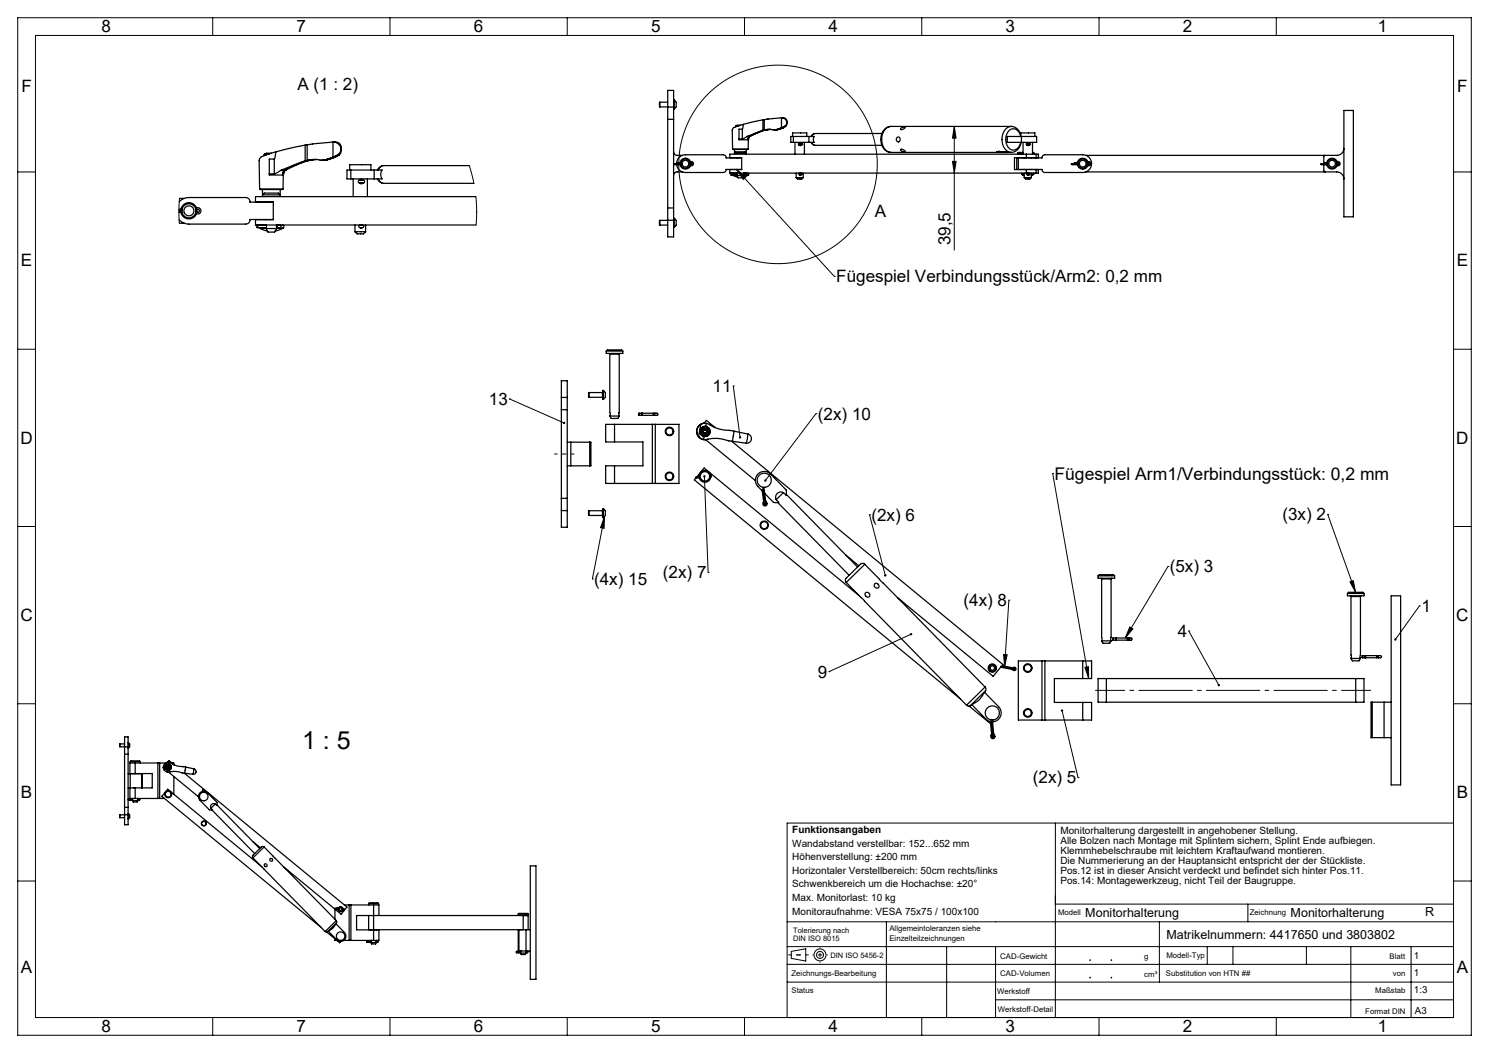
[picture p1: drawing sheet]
<svg xmlns="http://www.w3.org/2000/svg" width="420mm" height="297mm" viewBox="0 0 420 297" stroke-linecap="round" stroke-linejoin="round" font-family="sans-serif">
<g fill="none" stroke="#000" stroke-width=".35">
<path d="M186.1 28.8v1.4M186.1 28.8h2.2M186.1 30.2h3.9M188.3 33.7v25M188.3 33.7h1.7M190 30.2v-4.7h-1.7v8.2M190 30.2v3.5M190 33.7v25M190 28.2h.1M190 30.8h.1M190.1 28.2l.1 .1a1.65 1.65 0 0 1-.1 2.5M190.1 28.2v2.6"/>
<path d="M207.5 35.6h.5M207.5 35.6v.2M207.6 35.5l-.1 .1M207.6 35.5h.8M207.8 35.4l-.2 .1M207.9 35.3h.9M207.9 35.3h.1M208.5 39.2v.2h2.6M208.5 39.2h.9M209.4 36.4h-.9v2.8M209.4 36.4v2.8M209.7 35.1l-.3 1.3"/>
<path d="M209.7 35.1l-1.3 .3a1.97 1.97 0 0 0-1.9 1.3l.1 5.4M210.7 38.5l-1.3 .7M210.7 38.5h.6M211 39.2h.1M211 39v.2M211.1 39.4l-.1 2.7M211.1 39.2h.1M211.1 39.2v.2M211.1 38.7v.5M211.3 38.5l-.3 .7M211.6 38.5l-.5 .7M211.6 38.4v.1"/>
<path d="M215.2 36.7l-4.5 1.8M215.2 33.8l-5.5 1.3M215.2 33.8v2.9M215.2 36.7h.3M215.2 36.7h.1M215.3 36.7h.2M215.3 36.7h-.1M215.5 36.7l-4.2 1.8M215.5 36.7h.1M215.6 33.7v3M215.6 36.7h-.3M215.6 33.7l-.4 .1"/>
<path d="M215.6 36.7h.2M215.6 36.7h.1M215.8 36.7l-4.2 1.8M215.8 36.7h-.1M216.1 36.7h-.6M216.1 36.7h.1M216.3 36.5h.2M216.3 36.5l-.7 .2M216.5 36.5l-.7 .2M216.6 33.6h.1M216.6 33.6l-1 .1M216.7 36.5l-.6 .2"/>
<path d="M217.3 36.5h1.7M217.3 36.5h-1M217.4 36.5h-.9M218.4 36.6h.2M218.8 36.6h.1M219 36.5h.2M219.2 36.5l-.7 .1M219.4 36.5l-.6 .1M219.4 36.5h.1M220 36.2h.2M220 36.2l-1 .3M220.2 36.2l-1 .3"/>
<path d="M220.4 36.2h.1M220.4 36.2l-1 .3M220.4 33.2l-3.8 .4M220.4 33.2v2.8M220.4 36l-.4 .2M220.5 36h.2M220.5 36h-.1M220.5 33.2l.3 .1a1.54 1.54 0 0 1 1.1 1.1M220.5 33.2h.3a1.08 1.08 0 0 1 1.1 1.2M220.5 33.2h-.1M220.7 36l.5-.2-.3 .2M220.7 36l-.5 .2"/>
<path d="M220.8 36v.1M220.8 36.1l-.4 .1M220.9 36h.1M220.9 36l-.1 .1M220.9 36l-.5 .2M221.3 35.7l-.8 .3M221.3 35.7h.3M221.6 35.7l-.7 .3M221.9 34.8l-.6 .9M221.9 34.8h.1M221.9 34.4v.4M221.9 34.4h.1"/>
<path d="M222 34.4v.4M222 34.8l-.4 .9M222 34.2v.6M223.6 38.5v-1h4v1M223.8 38.5h-.7v1.7h.7M223.8 38.5v1.7M223.8 38.5h4.4M228.2 38.5h1.5a1.47 1.47 0 0 0 0 1.7h-1.5M228.2 38.5v1.7M229.6 37.7l-.8 .8M248.8 37.7h-18.8l-.6 .2-.5 .6M251.3 35.7a3.5 3.5 0 0 0-2.6 4.3 3 3 0 0 0 2.6 3h30.3"/>
<path d="M251.3 35.7h33.9M251.4 35.7a3.6 3.6 0 0 0-2.7 5.2l.3 .5a2.66 2.66 0 0 0 2.3 1.6M253.1 38.7a.62 .62 0 0 1 .8 .6 .62 .62 0 0 1-.8 .6l-.3-.5zM254.1 36.2a.94 .94 0 0 1 1.2-.2v.1a.92 .92 0 0 1-1.3 .3zM287.9 37.9a2.57 2.57 0 0 0-2.6-2.2 2.57 2.57 0 0 0-2.5 2.3 3.9 3.9 0 0 0 2.1 5h.3l-1.7-.1M288.1 38.5h4.3v1.7h-4.3M288.1 38.5h-4v1.7h4M288.1 38.5v1.7M291.9 38.5v-1h-4v1a2.01 2.01 0 0 0-1.3-2 2.01 2.01 0 0 0-2.2 .6 3.5 3.5 0 0 0 1.1 5.2 2.31 2.31 0 0 0 2.4-2.1M379.1 31.2h2.6v30h-2.6zM50.5 59.9h.8M50.5 59.5h.8"/>
<path d="M50.5 59h.8M50.6 56.9v-.1a3.8 3.8 0 0 1 2.7-1.1h16a1.25 1.25 0 0 1 1.2 1.3M50.6 56h1.3M51 59.9a2.3 2.3 0 0 0 2.1 1.9 2.3 2.3 0 0 0 2.3-1.5M55.2 58.8a.9 .9 0 0 1 1.2 0 .9 .9 0 0 1 0 1.3 .9 .9 0 0 1-1.2 0M55.2 58.8l.3 .3M55.3 59.6l.2 .2M55.4 58.6a2.3 2.3 0 0 0-2.3-1.4 2.3 2.3 0 0 0-2.1 1.8M55.5 59.1a.45 .45 0 0 1 .6 0 .45 .45 0 0 1 0 .7 .45 .45 0 0 1-.6 0M55.5 59.1l-.2 .2M55.5 59.8l-.3 .3M55.6 59.1v.7"/>
<path d="M70.5 57h6.6v5h-5v1.5h62.2M70.5 57h.1M73.2 53.3h6.6M73.2 53.3l.2 .2h6.3l.1-.2M74 53.5v2M74.5 54.5h4l.5 .5h-5zM74.5 43.6h.7M74.5 43.6v.3M74.7 43.4l-.2 .2M74.7 43.4h1.2M75 43.3l-.3 .1M75 57h.1"/>
<path d="M76 49v.4h3.9M76 49h1.4M76.5 43.2h-1.4M77.4 44.9h-1.4v4.1M77.4 44.9v4.1M77.8 42.8l-.4 2.1M77.8 42.8l-3.9 1.4a1.26 1.26 0 0 0-.8 1.2l.1 7.9M79 53.5v2M79.4 48l-2 1M79.4 48h.8M79.8 49h.1M79.8 48.7v.3"/>
<path d="M79.9 49.4l-.1 3.9M79.9 49h.1M80 49l-.1 .4M80 48.2l-.1 .8M80.2 48l-.4 .5v.5M80.3 47.9l-.1 .1M80.7 47.9l-.7 1.1M80.7 47.8v.1M86.1 45.3l-6.7 2.7M86.1 40.9l-8.3 1.9M86.1 40.9v4.4M86.1 45.3h.4"/>
<path d="M86.1 45.3h.1M86.2 45.3h.4M86.2 45.3h-.1M86.5 45.3l-6.2 2.6M86.6 45.3h-.1M86.6 40.8v4.4M86.6 45.2l-.4 .1M86.6 40.8l-.5 .1M86.6 45.2h.4M86.6 45.2h.1M87 45.2l-.4 .1M87.4 45.2l-2.8 .9-3.9 1.8"/>
<path d="M87.4 45.2h.1M87.7 45h.3M87.7 45l-1.1 .2M88 45l-1 .2M88.1 40.6h.1M88.1 40.6l-1.5 .2M88.4 45l-1 .2M89.2 45h-1.2M89.3 45l1.7 .2 .7-.2M89.3 45h-1.6M90.8 45.2h.3M91.4 45.2h.1"/>
<path d="M91.7 45h.3M92 45l-1 .2M92.3 45l-.9 .2M92.3 45h.1M92.4 45l-.9 .2M93.2 44.6h.3M93.2 44.6l-1.5 .4M93.5 44.6l-1.5 .4M93.8 44.6h.1M93.8 44.6l-1.5 .4M93.9 44.6l-1.5 .4M93.9 40.1l-5.8 .5"/>
<path d="M93.9 40.1v4.2M93.9 44.3l-.7 .3M94 44.2h.3M94 44.2l-.1 .1M94 40.1a2.3 2.3 0 0 1 2.2 1.7M94 40.1h.5a1.62 1.62 0 0 1 1.7 1.7M94 40.1h-.1M94.3 44.2l.8-.3-.5 .3M94.3 44.2l-.8 .4M94.4 44.2v.1M94.4 44.3l-.6 .3M94.6 44.2h.1"/>
<path d="M94.6 44.2l-.2 .1M94.7 44.2l-.8 .4M95.2 43.7l-1.2 .5M95.2 43.7h.5M95.7 43.7l-1 .5M96.1 42.4l-.3 .7-.6 .6M96.1 42.4h.1M96.2 41.9l-.1 .5M96.2 41.9h.1M96.2 41.8v.1M96.2 41.9v.5M96.2 42.4l-.1 .7-.4 .6"/>
<path d="M96.2 41.5v1M98.6 48v-1.5h6v1.5M98.9 48h-1v2.5h1M98.9 48v2.5M98.9 48h6.6M98.9 50.5h6.6M99.6 50.5v5M101.2 50.9l.7-.1a.52 .52 0 0 1 .8 .1 .52 .52 0 0 1-.3 .8h-.7a.49 .49 0 0 1-.5-.2 .49 .49 0 0 1 0-.6zM101.4 50.8l.5-.2 .5 .2M101.6 51.6l.5 .1M102.1 50.8h-.5M102.4 51.6l-.5 .2-.5-.2"/>
<path d="M103.6 50.5v5M105.5 48h2.3a2.21 2.21 0 0 0 0 2.5h-2.3M105.5 48v2.5M106.4 50.5l.6 .7 .7 .4M106.7 50.5a1.78 1.78 0 0 0 1.5 1.2h25.5M107.7 46.8l-.7 .5-.6 .7M132.4 46.7h-24.2a1.78 1.78 0 0 0-1.5 1.3M134.2 55.5h-62.1v1.5M188.3 58.7v8.1h1.7v-4.7M188.3 58.7h1.7M190 58.7v3.4M190 42.8a1 1 0 0 0 1 1h1.4"/>
<path d="M190.9 46.5a2.5 2.5 0 0 0 2.4 2.2h10.7a.83 .83 0 0 0 .8-.9M191.8 46.5a1.53 1.53 0 0 0 1.4 1.2 1.53 1.53 0 0 0 1.6-1M192 46.2l-1.9 .1 1.9 .2M192 45.9h-.8l-.3 .1 .3 .2M192.4 48.5h-1.4a1 1 0 0 0-1 1M194.6 45.7a.6 .6 0 0 1 .8 0 .6 .6 0 0 1 0 .9 .6 .6 0 0 1-.8 0M194.6 45.7l.2 .2M194.7 46.3l.1 .1M194.8 45.6a1.53 1.53 0 0 0-1.6-1 1.53 1.53 0 0 0-1.4 1.3M194.8 45.9a.3 .3 0 0 1 .4 0 .3 .3 0 0 1 0 .5 .3 .3 0 0 1-.4 0M194.8 45.9l-.1 .1M194.8 46.4l-.2 .2"/>
<path d="M194.8 45.9v.5M204.8 44.5a.83 .83 0 0 0-.8-.8h-10.7a2.5 2.5 0 0 0-2.5 2.5M204.8 44.5h4.4v3.3h-4.4M204.8 44.5h.1M204.8 47.8h.1M205.9 44.5v-1h87v1M205.9 47.8v1h87v-1M206.1 48.9l1.8-.1-.1 .6M206.1 49.3h1.8M206.1 48.9l.2 .2-.2 .2M206.1 48.9v.4M206.5 49.3l.1 .1"/>
<path d="M206.6 49.4l1.5 .6M206.6 49.4h1.2M206.6 42.1h4.4M206.8 48.8l-.2 .1M207.2 43.2l.3-.4h.8a2.73 2.73 0 0 1 2.2 .4zM207.2 42.2v1.3M207.8 47.8h.1M207.8 49.5h2M207.8 49.5l.4 .7h1.3l.3-.7M207.8 44.5h.1M207.8 48.8h.1M207.8 49.4v.1"/>
<path d="M207.8 49.4h.1M209.8 49v.2M209.8 48.8h.1M209.8 49.3h.3M209.8 49.4h1.3M209.8 48.9h.3M209.8 48.8v.7M210.1 48.9a.3 .3 0 0 1 .5 0 .3 .3 0 0 1-.3 .4h-.2M210.1 48.9v.4M210.5 42.2v1.3M210.9 48.8a.32 .32 0 0 1 .3 .3 .32 .32 0 0 1-.1 .3M211.1 49.4l-1.5 .6"/>
<path d="M223.8 40.2h4.4M224.2 40.2v3.3M224.6 50.1h2M224.6 50.1l.4 .4h1.2l.4-.4M224.6 48.8v1.3M225.3 40.4h.5a.38 .38 0 0 1 .5 0 .38 .38 0 0 1 0 .5 .38 .38 0 0 1-.5 .1l-.5-.1zM225.4 48.9a.47 .47 0 0 1 .5-.1 .47 .47 0 0 1 .3 .5 .46 .46 0 0 1-.6 .1 .46 .46 0 0 1-.2-.5zM225.4 40.4h.7M225.5 49.3l.2 .1M225.6 40.9l.3 .1M225.6 49.3l.1 .1M225.6 48.8l.2 .1"/>
<path d="M225.8 48.8v.1M225.8 49.3l-.1 .1M225.9 40.4h-.3M226.1 40.9h-.7M226.6 48.8v1.3M226.9 40.2v3.3M228.8 40.2l.8 .7M228.9 40.2l.5 .6 .6 .2h18.8M254 42.2a1.14 1.14 0 0 1 1.3 .6h-.1a1.08 1.08 0 0 1-1.2-.6zM281.1 42.9h.1M281.3 43h.1M281.3 43h.2"/>
<path d="M281.3 42.9v.1M281.4 43h.6M281.4 43h.3M281.4 43h.1M281.5 42.9l1.2 .1M281.5 42.9l.5 .1M281.5 43l-.4-.1 .3 .1M281.7 42.7l.5 .2zM281.8 42.7l.2 .1M282 42.8h.1M282 42.8v.1M282.1 42.9l.3 .1"/>
<path d="M282.1 42.9l.2 .1M282.2 42.9h.1M282.3 43h.6M282.3 42.9h.1M282.3 42.9v.1M282.4 43h.7M282.8 42.9h.1M282.9 42.9l.6 .1M282.9 43h.3M282.9 42.9v.1M283 43l-.3-.1 .5 .1M283 43h.3"/>
<path d="M283 42.9v.1M283.2 43h.3M283.3 43h.1M283.5 42.9l.1 .1M283.5 43h.1M283.5 42.9h-.2l.4 .1M283.5 43h.2M283.6 43h.4M283.6 42.9v.1M286.8 44.5v3.3M287.2 43.4l1.4 .1M287.2 43v.4"/>
<path d="M287.2 44.5v3.3M288 40.1a3.1 3.1 0 0 1-2.8 2.9M288.2 49.2h.7M288.2 49.2l.4 .3h.3M288.2 48.8v.4M288.6 43h-1.4M288.6 40.2v3.3M288.9 50.1h2M288.9 50.1l.4 .4h1.2l.4-.4M288.9 44.5h.1M288.9 47.8h.1M288.9 48.8v1.3"/>
<path d="M289.5 43.5v1M289.5 47.8v1M289.5 40.4h.5a.39 .39 0 0 1 .6 0 .39 .39 0 0 1 0 .5 .39 .39 0 0 1-.6 .1l-.5-.1zM289.8 48.9a.23 .23 0 0 0-.2 .2 .23 .23 0 0 0 .2 .2M289.8 48.9a.33 .33 0 0 1 .5 0 .33 .33 0 0 1 0 .4h-.5M289.9 49.3l.1 .1M289.9 48.9h.2M289.9 41h.3M289.9 40.4h.3M289.9 48.8v.1M290 48.8l.2 .1M290.1 49.3l-.1 .1"/>
<path d="M290.3 40.4h-.6M290.3 41h-.5M290.9 49.2h.7M290.9 44.5h.1M290.9 47.8h.1M290.9 48.8v1.3M291.2 43a.3 .3 0 0 1 .4 0 .3 .3 0 0 1 0 .4 .3 .3 0 0 1-.4 .1M291.2 40.2v3.3M291.6 49.2l-.4 .3h-.3M291.6 48.8v.4M292.2 43.5v1M292.2 47.8v1"/>
<path d="M293.9 44.5a.83 .83 0 0 1 .8-.8h10.7a2.5 2.5 0 0 1 2.5 2.5 2.5 2.5 0 0 1-2.5 2.5h-10.7a.83 .83 0 0 1-.8-.9M293.9 44.5h.1M293.9 47.8h.1M293.9 44.5h-7.7v3.3h7.7M303.9 46.5a1.53 1.53 0 0 0 1.4 1.2 1.53 1.53 0 0 0 1.5-1M304.1 46.2l-1.9 .1 1.9 .2M304.1 45.9h-.9l-.2 .1 .2 .2M306.3 48.5h70.8a2 2 0 0 1 2 2M306.7 45.7a.6 .6 0 0 1 .8 0 .6 .6 0 0 1 0 .9 .6 .6 0 0 1-.8 0M306.7 45.7l.2 .2M306.7 46.3l.2 .1M306.8 45.6a1.53 1.53 0 0 0-1.5-1 1.53 1.53 0 0 0-1.4 1.3"/>
<path d="M306.9 45.9a.3 .3 0 0 1 .4 0 .3 .3 0 0 1 0 .5 .3 .3 0 0 1-.4 0M306.9 45.9l-.2 .1M306.9 46.4l-.2 .2M306.9 45.9v.5M373.4 46.5v1.7l.3 .3M373.4 46v.2M373.7 43.8l-.3 .3v1.9M374.2 46.5a1.53 1.53 0 0 0 1.4 1.2 1.53 1.53 0 0 0 1.6-1M374.4 46.2l-1.9 .1 1.9 .2M374.4 45.9h-.8l-.3 .1 .3 .2M377 45.7a.6 .6 0 0 1 .8 0 .6 .6 0 0 1 0 .9 .6 .6 0 0 1-.8 0M377 45.7l.2 .2"/>
<path d="M377.1 46.3l.1 .1M377.2 45.6a1.53 1.53 0 0 0-1.6-1 1.53 1.53 0 0 0-1.4 1.3M377.2 45.9a.3 .3 0 0 1 .4 0 .3 .3 0 0 1 0 .5 .3 .3 0 0 1-.4 0M377.2 45.9l-.1 .1M377.2 46.4l-.2 .2M377.2 45.9v.5M379.1 41.8a2 2 0 0 1-2 2h-70.8M50.6 63h1.3M72.5 64.2h2.6M72.5 63.6l.2 .2-.2 .4M72.5 63.6v.6M73.1 64.2l.1 .1"/>
<path d="M73.2 64.3l2.2 .9M73.2 64.3h1.8M73.5 63.5h-.3M75 61.9l-.1 .1M75 64.5h3M75 64.5l.6 1h1.9l.5-1M75 61.9v.1M75 63.5h.1M75 64.3v.2M75.1 63.4l-.1 .9M75.1 63.5l-2.6 .1M77.1 61.9h-6.6a1.25 1.25 0 0 1-1.2 1.3h-16a3.7 3.7 0 0 1-2.8-1.2"/>
<path d="M78 63.7v.3M78 63.5h.1M78 64.2h.4M78 64.3h1.9M78 63.5h.4M78 63.5v.8M78 64.3v.2M78.4 63.5h.2a.41 .41 0 0 1 .7 .4 .41 .41 0 0 1-.7 .3h-.2M78.4 63.5l-.2 .4 .2 .3M79.6 63.5a.48 .48 0 0 1 .5 .3 .48 .48 0 0 1-.2 .5M79.9 64.3l-2.3 .9M100.1 65.4h3"/>
<path d="M100.1 65.4l.6 .6h1.8l.6-.6M100.1 63.5v1.9M101.3 63.6l.6-.1a.45 .45 0 0 1 .6 .1 .45 .45 0 0 1 0 .6 .45 .45 0 0 1-.6 0h-.2a.38 .38 0 0 1-.4-.1 .38 .38 0 0 1 0-.5zM101.6 64.2l.2 .1M101.7 63.5h.3M101.9 63.5h.1M102 64.2l-.2 .1M103.1 63.5v1.9M186.1 62.2v1.3M186.1 63.5h2.2M190 61.6h.1M190 64.1h.1"/>
<path d="M190 62.1l-3.9 .1M190.1 61.6h.1a1.66 1.66 0 0 1-.1 2.5M190.1 61.6v2.5M171 99h4.7M171 99v.7h4.7v-.7M171 99l.3-.3h1.9a2.94 2.94 0 0 1 2.5 .3M171.8 99.7l.2 .2M172 99.9v17.5M172 99.9h2.7M174.7 99.9v16.5M174.9 99.7l-.2 .2M158.3 112.1v-4.7h1.7v4.7"/>
<path d="M158.3 112.1v3.5M158.3 115.6v25M158.3 112.1h1.7M158.3 115.6h1.7M160 112.1v3.5M160 115.6v25M166.1 110.7v1.4M166.1 110.7h3.8M166.1 112.1h3.8M169.9 112.1h.1M169.9 110.7v1.4M170 110.7h-.1"/>
<path d="M170.1 110.1l.1 .1a1.65 1.65 0 0 1-.1 2.5M170.1 110.1v2.6M172 117.4h2.7M172 117.4l.4 .6h1.9l.4-.6M173.3 119.7h-2.5v5h2.5M173.3 119.7v5M173.3 119.7h10.7M174.6 116.5l.1-.1v1M180.3 116.6h-.2v.5l.2 .1M180.3 116.6h4M180.3 117.2h4M180.3 116.6v.6"/>
<path d="M180.9 116.6l.3 .2-.3 .3M180.9 117.1l.3 .1M180.9 116.6v.5M181.2 116.6h-.3M184 119.7h.8M184 119.7v16.7M184.3 116.6h.5M184.3 117.2h.5M184.3 116.6v.6M184.8 116.6h.2a.37 .37 0 0 1 .6 .3 .37 .37 0 0 1-.6 .3h-.2M184.8 116.6l-.2 .3 .2 .3M184.8 119.7h6.7v16.7h-6.7"/>
<path d="M184.8 119.7v16.7M197.6 119.7a2.34 2.34 0 0 0-.5 3.5M197.6 119.7l-.5 3.5M198.6 119.4l.6-.8 2.5 2M198.6 119.3a2.37 2.37 0 0 0-2.1 2.6M199.2 119.4l.6 .2a10.5 10.5 0 0 0 6.3 1.8l4.8 1M199.2 119.4h-.8l-.8 .3M199.2 119.4l-.1 .9M160 131.4h1M160 124.7h1M161 124.7v6.7M161 131.4h5.3"/>
<path d="M161 124.7h5.3M166.3 124.7h.4v6.7h-.4M166.3 124.7v6.7M173.3 131.4h-2.5v5h2.5M173.3 124.7h8v6.7h-8M173.3 131.4v5M173.3 136.4h10.7M184 136.4h.8M196.3 134.8l-.4 .6 74.9 61.7M196.5 121.9a2.37 2.37 0 0 0 2.6 2.1M196.5 134.6l2.1-2.6 43.7 36M196.5 121.9l.1 .1"/>
<path d="M196.6 121.8l-.1 .1M197.1 123.2l.6 .5 .7 .3M197.2 134.3l-.3 .1 .3 .1-.9 .1-.2 .1 .2 .1M197.2 134.7l-.9 .1M197.9 121.8a.93 .93 0 0 0 .8 .8 .93 .93 0 0 0 1-.5M198 121.3a.93 .93 0 0 1 1-.5 .93 .93 0 0 1 .8 .8M198.4 121.9l.1 .3 .6 .1 .1-.3M198.4 124h.7a10.5 10.5 0 0 1 6.5 .3l4.9 .7M198.5 121.4l.2-.3 .6 .1-.1 .3M198.5 121.4l-.3 .2 .2 .3M198.5 121.4l-.5-.1-.1 .5 .5 .1M198.6 123.1l-.2 .9"/>
<path d="M199 124l14.1 11.6M199.1 120.3a1.46 1.46 0 0 1 1.2 1.6 1.46 1.46 0 0 1-1.7 1.2M199.1 120.3a1.46 1.46 0 0 0-1.7 1.1 1.46 1.46 0 0 0 1.2 1.7M199.2 122l.5 .1M199.2 121.5l.3 .3-.3 .2M199.2 121.5l.6 .1M199.8 121.6l-.1 .5M200.4 133.8a.47 .47 0 0 1 .1 .8M206.4 124.5l76.5 62.9-2.8 3.4-27-22.3M207.1 121.6l-.5 2.9M210.9 122.4a1.32 1.32 0 0 1 1 1.5 1.32 1.32 0 0 1-1.4 1.1M210.9 122.4l-.4 2.6"/>
<path d="M215 138.4a3.7 3.7 0 0 1-1.9-3.2 2.5 2.5 0 0 1 1.7-2.1 2.5 2.5 0 0 1 2.6 .6l4.3 4.5v1.5l-.7-.8M215.2 137.5l.5 3.9M215.3 138.3l-.2-.2-.1 .2 .4 3.1M215.3 138.8h.1M215.5 137.5l.5 3.8M215.7 139.2l2.5 2.5h1.5l-.8-.7M221 138.9l-2.1 2.1M221 138.9a1.51 1.51 0 0 0-1.8 .3 1.51 1.51 0 0 0-.3 1.8M221.8 139.4l20.1 20.5M158.3 144v4.7h1.7v-4.7M158.3 140.6v3.4M158.3 144h1.7"/>
<path d="M158.3 140.6h1.7M160 140.6v3.4M166.1 144.1v1.3M166.1 144.1h3.8M166.1 145.4h3.8M169.9 145.4l.1 .1M169.9 144.1v1.3M170 144l-.1 .1M170.1 143.5h.1a1.66 1.66 0 0 1-.1 2.5M170.1 143.5v2.5M215.3 141.8l.2 .1M215.4 141.6l-.1 .2"/>
<path d="M215.4 141.6h.1M215.4 141.4l-.1 .4M215.7 141.4l-.2 .5M215.7 141.4h-.3M215.7 141.4l.3 .5M216 141.9a.3 .3 0 0 1 0 .4 .3 .3 0 0 1-.4 .1 .3 .3 0 0 1-.1-.5M216 141.3l.2 .3M216 141.3l-.3 .1M216 141.9l-.2 .2-.3-.1M216 141.5h.1M216.1 141.5l.1 .1M216.1 142.2l-.5 .1"/>
<path d="M216.2 141.6a.6 .6 0 0 1 .1 .9 .6 .6 0 0 1-.9 .1 .6 .6 0 0 1-.1-.8M216.2 141.6l-.2 .3M219.4 141.7l20.1 20.6M238.6 156.6l3.6 3M243.9 159.2a1.25 1.25 0 0 0-1.9 .6l-3.2 3.2a.88 .88 0 0 0-.1 1.3M243.9 159.2l34 34.6M243.9 159.2l-5.2 5.1M238.7 164.3l33.9 34.6M244.1 167.2a.71 .71 0 0 1 1.2 .2 .71 .71 0 0 1-.6 1l-.7-.6zM246.7 164.7a.71 .71 0 0 1 1.1 .1 .71 .71 0 0 1-.4 1.1l-.7-.3zM309.7 162.4h4.7M309.7 162.4v.7h4.7v-.7"/>
<path d="M309.7 162.4l.4-.3h1.8a2.94 2.94 0 0 1 2.5 .3M310.5 163.1l.2 .2M310.7 163.3v17.5M310.7 163.3h2.7M313.4 163.3v17.5M313.6 163.1l-.2 .2M314.1 180h-.3v.5l.3 .1M314.1 180h3.9M314.1 180v.6M314.7 180l.2 .2-.2 .3M314.7 180v.5M314.9 180h-.2"/>
<path d="M318 180h.5M318 180v.6M318.5 180h.3a.37 .37 0 0 1 .5 .3 .37 .37 0 0 1-.5 .3h-.3M318.5 180l-.2 .3 .2 .3M380.1 167.4h4.6M380.1 167.4v.7h4.6v-.7M380.1 167.4l.3-.3h1.9a2.94 2.94 0 0 1 2.4 .3M380.9 168.1l.2 .2M381.1 168.3v17.4M381.1 168.3h2.6M383.7 168.3v17.4M383.9 168.1l-.2 .2"/>
<path d="M392.4 168.1h2.7v53.3h-2.7zM272.6 198.9l.5 .3 .6-.1M273.4 199.2l6 4.9M274.1 198.8l-.4 .3M277.7 195.3l-.2 .3a6.4 6.4 0 0 1-3.4 3.2l4 4 1 .6 .6 .2M277.7 195.3l4 4a2.53 2.53 0 0 1 .5 2.7 2.53 2.53 0 0 1-2.2 1.6M277.9 193.8l.2 .5-.1 .5M277.9 193.8l-5.3 5.1M278 194.8l-4.3 4.3M278 194.8l-.3 .5M282.3 188.2l3.2 .6M282.4 188l3.1 .6"/>
<path d="M283.1 188.1l-.2-.1 .2-.1 2.5 .4M285.5 188.8l.3 .2M285.5 188.6l.4 .2M285.5 188.6v.2M285.6 188.3l-.1 .3M285.9 188.3h-.3M285.9 188.3a.47 .47 0 0 1 .6 .1 .47 .47 0 0 1-.1 .7 .47 .47 0 0 1-.6-.1M285.9 188.3l.1 .2M285.9 188.8l-.1 .2M286 188.5l-.5 .1M286 188.5a.23 .23 0 0 1 .3 0 .23 .23 0 0 1 0 .4 .23 .23 0 0 1-.4-.1M293.9 186.4h.8"/>
<path d="M293.9 186.4v16.7M293.9 186.4h-6.7v16.7h6.7M294.7 186.4v16.7M294.7 186.4h10.7M305.4 198.1h2.5v5h-2.5M305.4 186.4h2.5v5h-2.5M305.4 186.4v5M305.4 198.1v5M305.4 191.4h-8v6.7h8M310.7 180.8h2.7M310.7 180.8l.4 .6h1.9l.4-.6M312.1 191.4h-2.4v6.7h2.4"/>
<path d="M312.1 191.4h70.3M312.1 191.4v6.7M312.1 198.1h70.3M314.1 180.6h3.9M314.7 180.5l.2 .1M318 180.6h.5M381.1 185.7h2.6M381.1 185.7l.4 .7h1.9l.3-.7M381.2 185.2l-.1 .4M382.4 191.4h2.3v6.7h-2.3M382.4 191.4v6.7M383.7 185.6v.1"/>
<path d="M384.4 184.9l-.2 .1v.5h.2M384.4 184.9h3.9M384.4 185.5h3.9M384.4 184.9v.6M385 185.5h.2M385 185l.2 .2-.2 .3M385 185v.5M385.2 184.9l-.2 .1M387.1 198.1h-.4v10h.4M387.1 198.1h3.3M387.1 198.1v10M388.3 184.9h.6"/>
<path d="M388.3 185.5h.6M388.3 184.9v.6M388.9 184.9h.2a.37 .37 0 0 1 .6 .3 .37 .37 0 0 1-.6 .3h-.2M388.9 184.9l-.2 .3 .2 .3M390.4 198.1h2M390.4 198.1v10M33.8 209.8v.8M33.8 209.8h1.3M33.8 210.6l2.3 .1M35.1 212.7v15M35.1 212.7h1M36.1 210.7v-2.9h-1v4.9"/>
<path d="M36.1 210.7v2M36.1 212.7v15M36.1 218.2h.6M36.1 209.5h.1M36.1 211h.1M36.2 209.5a.98 .98 0 0 1 0 1.5M36.2 209.5v1.5M36.7 214.8l.2-.2h2.4l.2 .2M36.7 214.8h2.8M36.7 214.8v.4M36.7 218.2v4M36.7 218.2h3.2"/>
<path d="M37.3 218.2h.1M38.1 215.2h-1.5v3h1.5M38.1 218.2h4.8v4h-4.8M38.1 215.2v3M38.1 215.2h6.4M38.9 218.2h.1M39.5 214.8v.4M39.9 218.2h.2v4M39.9 218.2v4M44.5 215.2h.5M44.5 215.2v10M45 215.2h1.7"/>
<path d="M45 215.2v10M46 216.5l.1 .1M46.1 216.5h-.1M46.4 217.3l.8 .5M46.7 215.2l-.6 1 .3 1.1M46.7 215.2l-.3 2.1M46.9 216.5a.56 .56 0 0 0 .4 .5 .56 .56 0 0 0 .6-.4M46.9 216.5h.3M46.9 216.2h.1M46.9 216.2v.3M46.9 216.2a.56 .56 0 0 1 .6-.3 .56 .56 0 0 1 .5 .5M46.9 216.2h.3"/>
<path d="M47.2 216.5v.2l.4 .1v-.2M47.2 217.8l.7-.1a6.3 6.3 0 0 1 3.6 .3l2.9 .4M47.2 216.2l-.1 .1 .1 .2M47.2 216.2h.1M47.3 216.2v-.2l.4 .3M47.3 215l.4-.5 1.5 1.3M47.3 217.3l-.1 .5M47.3 215l-.6 .2M47.5 217.8l8.5 6.9M47.6 215.5a.87 .87 0 0 1 .7 1.1 .87 .87 0 0 1-1 .7M47.6 215.5a.87 .87 0 0 0-1 .8 .87 .87 0 0 0 .7 1M47.6 216.6h.3"/>
<path d="M47.7 215l.6 .3a6.3 6.3 0 0 0 3.5 .9l2.9 .6M47.7 215l-1 .2M47.7 215l-.1 .5M47.7 216.3l.1 .2-.2 .1M47.7 216.3l.3 .1M47.7 216.3h.1M47.9 216.6h.1M48 216.4h.1M48 216.4v.2M48.5 215.2h.5v.5M49 219v5M52 218.1l45.9 37.7-1.7 2.1-16.2-13.4"/>
<path d="M52.4 216.4l-.3 1.7M54.7 216.8a.79 .79 0 0 1 .6 .9 .79 .79 0 0 1-.9 .7M54.7 216.8l-.3 1.6M279.6 207.4l.2 .2M279.6 203.1l.4 3.9M279.7 207.2l-.1 .2M279.7 207.2h.1M279.7 207l-.1 .4M279.7 204l-.2-.3-.1 .2 .3 3.1M279.9 203.1l.4 3.9M280 207l-.2 .6M280 207h-.3"/>
<path d="M280 207l.3 .5M280.3 207.5a.3 .3 0 0 1 0 .4 .3 .3 0 0 1-.4 .1 .3 .3 0 0 1-.1-.4M280.3 207.5l-.3 .3-.2-.2M280.3 207l.1 .3M280.3 207h-.3M280.3 207.9h-.5M280.3 207.2h.1M280.4 207.2v.1M280.4 207.2h-.1M280.4 207.3a.6 .6 0 0 1 .1 .8 .6 .6 0 0 1-.8 .1 .6 .6 0 0 1-.1-.8M280.4 207.3l-.1 .2M293.9 203.1h.8"/>
<path d="M294.7 203.1h10.7M387.1 208.1h3.3M390.4 208.1h2M33.8 229.8v.8M33.8 230.6h1.3M35.1 227.7v4.9h1v-2.8M35.1 227.7h1M36.1 227.7v2.1M36.1 222.2h.6M36.1 229.5h.1M36.1 231h.1M36.1 229.8h-2.3"/>
<path d="M36.2 229.5a.98 .98 0 0 1 0 1.5M36.2 229.5v1.5M36.3 225.3v.4M36.3 225.3h1.1M36.3 225.7h1.1M36.6 222.2v3h1.5M36.7 225.4v.3M36.7 225.7h.1M36.7 222.2h1.4M36.8 225.3l-.1 .1M37.3 225.8h1.6M37.3 225.8a1.2 1.2 0 0 0 1.4 .4l.2-.4"/>
<path d="M37.3 225.2v.6M37.3 225.2h.1M38.1 222.2v3M38.1 225.2h6.4M38.9 225.7h.1M38.9 225.2h.1M39 225.3a.28 .28 0 0 1 .4 0 .28 .28 0 0 1 0 .4 .28 .28 0 0 1-.4 0M39 225.3v.4M39 225.3l-.1-.1v.6M44.5 225.2h.5M45 225.2h1.4M57.5 223.2l-.2-.5v.5"/>
<path d="M59.8 228.4l12 12.4M60.7 226.8l-1.2 1.2M60.7 226.8a.91 .91 0 0 0-1 .1 .91 .91 0 0 0-.2 1.1M60.7 226.8l.5 .4v-.9l-2.7-2.7a1.5 1.5 0 0 0-2.1 0 1.5 1.5 0 0 0 0 2.1l2.6 2.7h.9l-.4-.4M61.2 227l12.1 12.4M71.3 237.4l2.2 1.7M74.5 238.9l-.3-.2a8.2 8.2 0 0 0-2.8 2.5l-.2 .4 .2 .4M74.5 238.9l20.4 20.8M74.5 238.9l-3.1 3.1M71.4 242l20.3 20.7M73.5 244.2l-26.2-21.6-1.7 2 45 37M94.5 256.4v2.9"/>
<path d="M94.9 259.7v.6M94.9 259.7l-3.2 3M95.4 256.5a.7 .7 0 0 0 .5 .6 .7 .7 0 0 0 .8-.3M95.4 256.2a.7 .7 0 0 1 .8-.4 .7 .7 0 0 1 .6 .5M95.5 256.3l-1-.1 1 .3M95.5 256.2l-.4 .1M96.6 256.7l.1 .1M96.7 256.6l.1 .1M96.7 256.4a.28 .28 0 0 1 .4 0 .28 .28 0 0 1-.1 .4 .28 .28 0 0 1-.3 0M96.7 256.4h.1M96.7 256.4l.1 .1M96.8 256.7l-.1 .1"/>
<path d="M96.8 256.5l-.1 .2M96.8 256.5l.2 .1-.2 .1M96.8 256.5h-.1M97.1 255.2h1.4M98.5 255.2h.5M98.5 255.2v10M99 255.2v10M99 255.2h6.4M104 254.8h2.8M104 254.8l.2-.2h2.4l.2 .2M104 258.2v4l2.9 .1v2.9h-1.5M104 254.8v.4"/>
<path d="M105.4 255.2h1.5v3M105.4 255.2v10M106.8 254.8v.4M146.2 257.8h2.8M146.2 257.8l.2-.2h2.4l.2 .2M146.2 257.8v.4M147.6 258.2h1.4zM147.6 258.2h-47v4.1l47.8-.1M147.6 258.2v4M149 257.8v4.4M149.6 244.2h1.6v32h-1.6zM91.7 262.7l.6 .1"/>
<path d="M92.2 262.9l3.6 3 .3-.4M92.6 262.7l-.3 .1M94.5 264.8v.4h.5M94.8 260.6l-.9 1.2-1.3 .9M94.8 260.6l2.3 2.4a1.5 1.5 0 0 1 0 2.1 1.5 1.5 0 0 1-2.1 0l-2.4-2.4M94.9 260.3l-2.6 2.5M94.9 260.3l-.1 .3M97 265.2h1.5M98.5 265.2h.5M99 265.2h6.4M103.6 265.4v.3M103.6 265.4h1"/>
<path d="M103.6 265.7h1M103.9 265.7h.2M103.9 265.4v.3M104.1 265.4h-.2M104.6 265.2h.1M104.6 265.8h1.6M104.6 265.8a1.2 1.2 0 0 0 1.3 .4l.3-.4M104.6 262.2v.1M104.6 265.2v.6M106.1 265.4h.2M106.1 265.7h.2M106.2 265.2h.1"/>
<path d="M106.2 265.2v.6M106.2 262.2v.1M106.3 265.4a.28 .28 0 0 1 .4-.1 .28 .28 0 0 1 0 .4 .28 .28 0 0 1-.4 0M106.3 265.4v.3M145.8 268.3v.4M145.8 268.3h1M145.8 268.7h1M146.1 268.7h.2M146.1 268.4v.3M146.2 262.2v6h.2M146.3 268.3l-.2 .1M146.4 262.2v6"/>
<path d="M146.4 268.2h2M146.8 268.2h.1M146.8 268.8h1.6M146.8 268.8a1.2 1.2 0 0 0 1.3 .4l.3-.4M146.8 268.2v.6M148.3 268.3h.2M148.3 268.7h.2M148.4 268.2h.1M148.4 268.2v.6M148.4 268.2h1.2M148.4 262.2h1.2M148.4 262.2v6"/>
<path d="M148.5 268.3a.28 .28 0 0 1 .4 0 .28 .28 0 0 1 0 .4 .28 .28 0 0 1-.4 0M148.5 268.3v.4"/>
<circle cx="53.3" cy="59.5" r="2"/>
<circle cx="53.3" cy="59.5" r="1.42"/>
<circle cx="193.3" cy="46.2" r=".95"/>
<circle cx="193.3" cy="46.2" r="1.33"/>
<circle cx="305.4" cy="46.2" r=".95"/>
<circle cx="305.4" cy="46.2" r="1.33"/>
<circle cx="375.7" cy="46.2" r=".95"/>
<circle cx="375.7" cy="46.2" r="1.33"/>
<circle cx="188.8" cy="134.4" r="1"/>
<circle cx="188.8" cy="121.7" r="1"/>
<circle cx="188.8" cy="134.4" r="1.2"/>
<circle cx="188.8" cy="121.7" r="1.2"/>
<circle cx="198.8" cy="121.7" r="1.33"/>
<circle cx="198.8" cy="121.7" r="1.24"/>
<circle cx="198.8" cy="134.4" r="1.67"/>
<circle cx="198.8" cy="121.7" r="1.43"/>
<circle cx="198.8" cy="134.4" r="1.33"/>
<circle cx="215.6" cy="135.5" r="2"/>
<circle cx="215.6" cy="148.1" r="1"/>
<circle cx="215.6" cy="148.1" r="1.17"/>
<circle cx="279.9" cy="188.4" r="1"/>
<circle cx="279.9" cy="188.4" r=".61"/>
<circle cx="279.9" cy="188.4" r="1.17"/>
<circle cx="289.9" cy="188.4" r="1"/>
<circle cx="289.9" cy="188.4" r="1.2"/>
<circle cx="47.4" cy="216.4" r=".86"/>
<circle cx="47.4" cy="216.4" r=".8"/>
<circle cx="47.4" cy="216.4" r=".75"/>
<circle cx="279.9" cy="201.1" r="2"/>
<circle cx="289.9" cy="201.1" r="1.2"/>
<circle cx="289.9" cy="201.1" r="1"/>
<circle cx="47.4" cy="224" r=".8"/>
<circle cx="47.4" cy="224" r="1"/>
<circle cx="57.5" cy="224.7" r="1.2"/>
<circle cx="57.5" cy="232.3" r=".6"/>
<circle cx="57.5" cy="232.3" r=".7"/>
<circle cx="75" cy="244" r=".41"/>
<circle cx="76.5" cy="242.5" r=".41"/>
<circle cx="96.1" cy="256.4" r=".37"/>
<circle cx="96.1" cy="256.4" r=".6"/>
<circle cx="96.1" cy="264" r="1.2"/>
</g>
<g fill="none" stroke="#000" stroke-width=".28">
<path d="M5 5h410v287h-410zM10 10h400v277h-400zM60 5v5M110 5v5M160 5v5M210 5v5M260 5v5M310 5v5M360 5v5M269.2 35.7l.5 3.3h-1zM269.2 35.7v34.9M5 48.5h5"/>
<path d="M50.6 56l-.1 3.5 .1 3.5M132.4 46.7l1.3 5M134.2 55.5l.3 4.1-.2 3.9M207.8 47.8l27.5 30.2M207.8 47.8l2.6 2.1-.8 .7zM268.7 45.5h1l-.5 3.3zM410 48.5h5M235.3 78h.1M5 98.5h5M410 98.5h5M143.7 112.5h.1M143.7 112.5l15.4 6.8"/>
<path d="M206.8 108.9h.1M206.8 108.9l2 14.5M230.1 116.7h.1M230.1 116.7l-14.2 18.8M198.7 134.4l1 27.1M296.9 133.5h.1M296.9 133.5l10.2 57.9M5 148.5h5M170.5 145.7l-.1 3.3-1-.2zM170.5 145.7l-3.4 17.6M245.3 145.2h.1M245.3 145.2l4.4 17.1"/>
<path d="M329.4 159.8h.1M329.4 159.8l-12 20.2M374.5 145.1h.1M374.5 145.1l7.9 22M410 148.5h5M167.1 163.3h.1M199.7 161.5h.1M257 178.9l-23.2 10.5M284.6 169.3h.1M284.6 169.3l-1.2 18.6M318.7 176.9l.8 .5-2.1 2.6zM335.3 178h.1"/>
<path d="M335.3 178l8.5 15.2M380.8 164.1l.9-.3 .7 3.3zM400.4 170.9h.1M400.4 170.9l-6.8 9.5M5 198.5h5M233.8 189.4h.1M283.1 184.6l1 .1-.7 3.2zM306 188.2l1-.2 .1 3.4zM410 198.5h5M299.6 200.4l4.5 18.9M304.1 219.3h.1M297.7 232.1v54.9"/>
<path d="M410 232.1h-188v54.9M5 248.5h5M222 260h188M250 260v27M297.7 255h112.3M327 260v17M352 255v5M410 248.5h5M222 272h188M222 277h188M222 267h188M223.2 268.3l4.1-.7v3.5l-4.1-.8z"/>
<path d="M267 267v20M280.8 267v20M340.5 267v5M347.8 267v5M368.5 267v5M381 267v20M398 267v20M60 287v5M110 287v5M160 287v5M210 287v5M260 287v5"/>
<path d="M280.8 282h129.2M310 287v5M360 287v5"/>
<circle cx="219.5" cy="46.4" r="28"/>
<circle cx="231.3" cy="269.3" r=".98"/>
<circle cx="231.3" cy="269.3" r="1.69"/>
<circle cx="307.5" cy="275.7" r=".1"/>
<circle cx="307.5" cy="270.8" r=".1"/>
<circle cx="313.5" cy="275.7" r=".1"/>
<circle cx="313.5" cy="270.8" r=".1"/>
</g>
<path d="M308.9 194.7h77.8" fill="none" stroke="#000" stroke-width=".28" stroke-dasharray="15.2 1.3 1.3 1.3" stroke-dashoffset="6.8" stroke-linecap="butt"/>
<path d="M156.3 128.1h5.7M222.3 269.3h5.8" fill="none" stroke="#000" stroke-width=".28" stroke-dasharray="15.2 1.3 1.3 1.3" stroke-dashoffset="14.3" stroke-linecap="butt"/>
<path d="M223.2 269.3h4.1" fill="none" stroke="#000" stroke-width=".28" stroke-dasharray="15.2 1.3 1.3 1.3" stroke-dashoffset="15.1" stroke-linecap="butt"/>
<path d="M229.2 269.3h4.3M231.3 267.2v4.3" fill="none" stroke="#000" stroke-width=".28" stroke-dasharray="15.2 1.3 1.3 1.3" stroke-dashoffset="15" stroke-linecap="butt"/>
<g fill="#000">
<path d="M306 188.2l1-.2 .1 3.4z"/>
<path d="M269.2 35.7l.5 3.3h-1zM268.7 45.5h1l-.5 3.3z"/>
<path d="M393.4 180.1v.5l.2-.2-.2 .2a.34 .34 0 0 0 .4 0 .34 .34 0 0 0 0-.5 .34 .34 0 0 0-.4 0zM380.8 164.1l.9-.3 .7 3.3zM318.7 176.9l.8 .5-2.1 2.6zM343.5 193l.1 .5h.4l-.2-.3 .2 .3v-.5zM299.3 200.2a.34 .34 0 0 0 .1 .5 .34 .34 0 0 0 .5-.2 .34 .34 0 0 0-.4-.4l.1 .3-.1-.3zM249.5 162.1v.4l.3 .1-.1-.3 .1 .3 .1-.1 .1-.4zM198.4 134.1a.34 .34 0 0 0 .1 .5 .34 .34 0 0 0 .5-.2 .34 .34 0 0 0-.3-.4v.4v-.4zM283.1 184.6l1 .1-.7 3.2zM256.7 178.7a.34 .34 0 0 0 .2 .5 .34 .34 0 0 0 .4-.5l-.3 .2 .3-.2-.3-.2zM215.7 135.3v.5l.2-.3-.2 .3a.34 .34 0 0 0 .4 0 .34 .34 0 0 0 0-.5 .34 .34 0 0 0-.4 0zM208.5 123.1l.1 .5 .2 .1v-.3v.3l.2-.1v-.5zM158.9 119.1l-.1 .4 .5 .1 .1-.2-.3-.1 .3 .1v-.3zM170.5 145.7l-.1 3.3-1-.2zM207.8 47.8l2.6 2.1-.8 .7z"/>
</g>
<text font-size="7.1" x="85.2" y="211.2">1 : 5</text>
<text font-size="4.9" x="297.5" y="135.4">Fügespiel Arm1/Verbindungsstück: 0,2 mm</text>
<g font-size="4.8">
<text x="28.7" y="9.1">8</text>
<text x="83.7" y="9.1">7</text>
<text x="133.7" y="9.1">6</text>
<text x="183.7" y="9.1">5</text>
<text x="233.7" y="9.1">4</text>
<text x="283.6" y="9.1">3</text>
<text x="333.6" y="9.1">2</text>
<text x="388.6" y="9.1">1</text>
<text x="6" y="25.9">F</text>
<text x="83.9" y="25.3">A (1 : 2)</text>
<text x="411" y="25.9">F</text>
<text x="246.8" y="61.2">A</text>
<text x="268.1" y="69.2" transform="rotate(-90 268.1 69.2)">39,5</text>
<text x="5.9" y="75.1">E</text>
<text x="410.9" y="75.1">E</text>
<text x="235.9" y="79.6">Fügespiel Verbindungsstück/Arm2: 0,2 mm</text>
<text x="201" y="110.5">11</text>
<text x="137.9" y="114.2">13</text>
<text x="230.7" y="118.4">(2x) 10</text>
<text x="5.8" y="125.1">D</text>
<text x="410.8" y="125.1">D</text>
<text x="245.8" y="146.8">(2x) 6</text>
<text x="361.7" y="146.8">(3x) 2</text>
<text x="329.9" y="161.4">(5x) 3</text>
<text x="167.6" y="164.9">(4x) 15</text>
<text x="187" y="163.1">(2x) 7</text>
<text x="271.8" y="171">(4x) 8</text>
<text x="401" y="172.5">1</text>
<text x="5.8" y="175.1">C</text>
<text x="332.2" y="179.6">4</text>
<text x="410.8" y="175.1">C</text>
<text x="230.7" y="191.1">9</text>
<text x="291.3" y="221">(2x) 5</text>
<text x="5.9" y="225.1">B</text>
<text x="410.9" y="225.1">B</text>
<text x="5.9" y="274.4">A</text>
<text x="410.9" y="274.4">A</text>
<text x="28.7" y="291.1">8</text>
<text x="83.7" y="291.1">7</text>
<text x="133.7" y="291.1">6</text>
<text x="183.7" y="291.1">5</text>
<text x="233.7" y="291.1">4</text>
<text x="283.6" y="291.1">3</text>
<text x="333.6" y="291.1">2</text>
<text x="388.6" y="291.1">1</text>
</g>
<g font-size="3.5">
<text x="306.1" y="258.6">Monitorhalterung</text>
<text x="364" y="258.6">Monitorhalterung</text>
<text x="402" y="258.4">R</text>
<text x="329" y="264.7">Matrikelnummern: 4417650 und 3803802</text>
</g>
<g font-size="2.8">
<text x="223.5" y="235">Funktionsangaben</text>
<text x="223.5" y="238.8">Wandabstand verstellbar: 152...652 mm</text>
<text x="299.1" y="235.3">Monitorhalterung dargestellt in angehobener Stellung.</text>
<text x="299.1" y="238.2">Alle Bolzen nach Montage mit Splintem sichern, Splint Ende aufbiegen.</text>
<text x="223.5" y="242.7">Höhenverstellung: ±200 mm</text>
<text x="299.1" y="241">Klemmhebelschraube mit leichtem Kraftaufwand montieren.</text>
<text x="299.1" y="243.8">Die Nummerierung an der Hauptansicht entspricht der der Stückliste.</text>
<text x="223.5" y="246.5">Horizontaler Verstellbereich: 50cm rechts/links</text>
<text x="223.5" y="250.3">Schwenkbereich um die Hochachse: ±20°</text>
<text x="299.1" y="246.6">Pos.12 ist in dieser Ansicht verdeckt und befindet sich hinter Pos.11.</text>
<text x="299.1" y="249.4">Pos.14: Montagewerkzeug, nicht Teil der Baugruppe.</text>
<text x="223.5" y="254.1">Max. Monitorlast: 10 kg</text>
<text x="223.5" y="257.9">Monitoraufnahme: VESA 75x75 / 100x100</text>
</g>
<g font-size="2.7">
<text x="398.8" y="270.4">1</text>
<text x="398.8" y="275.2">1</text>
<text x="398.8" y="280.2">1:3</text>
<text x="399.1" y="285.9">A3</text>
</g>
<g font-size="2.2">
<text x="298.4" y="258">Modell</text>
<text x="250.9" y="262.7">Allgemeintoleranzen siehe</text>
<text x="352.5" y="258.1">Zeichnung</text>
<text x="250.9" y="265.3">Einzelteilzeichnungen</text>
<text x="223.3" y="275.2">Zeichnungs-Bearbeitung</text>
<text x="282.2" y="270.4">CAD-Gewicht</text>
<text x="282.2" y="275.2">CAD-Volumen</text>
<text x="322.8" y="270.4">g</text>
<text x="322.8" y="275.7">cm³</text>
<text x="328.9" y="275.3">Substitution von HTN ##</text>
<text x="329" y="270.3">Modell-Typ</text>
<text x="392" y="270.4">Blatt</text>
<text x="392.9" y="275.3">von</text>
<text x="223.3" y="280.2">Status</text>
<text x="281.3" y="280.2">Werkstoff</text>
<text x="387.9" y="280.2">Maßstab</text>
<text x="281.5" y="285.3">Werkstoff-Detail</text>
<text x="385.1" y="285.9">Format DIN</text>
</g>
<g font-size="2.1">
<text x="223.7" y="263.2">Tolerierung nach</text>
<text x="223.7" y="265.3">DIN ISO 8015</text>
<text x="234.2" y="270.1">DIN ISO 5456-2</text>
</g>
</svg>
